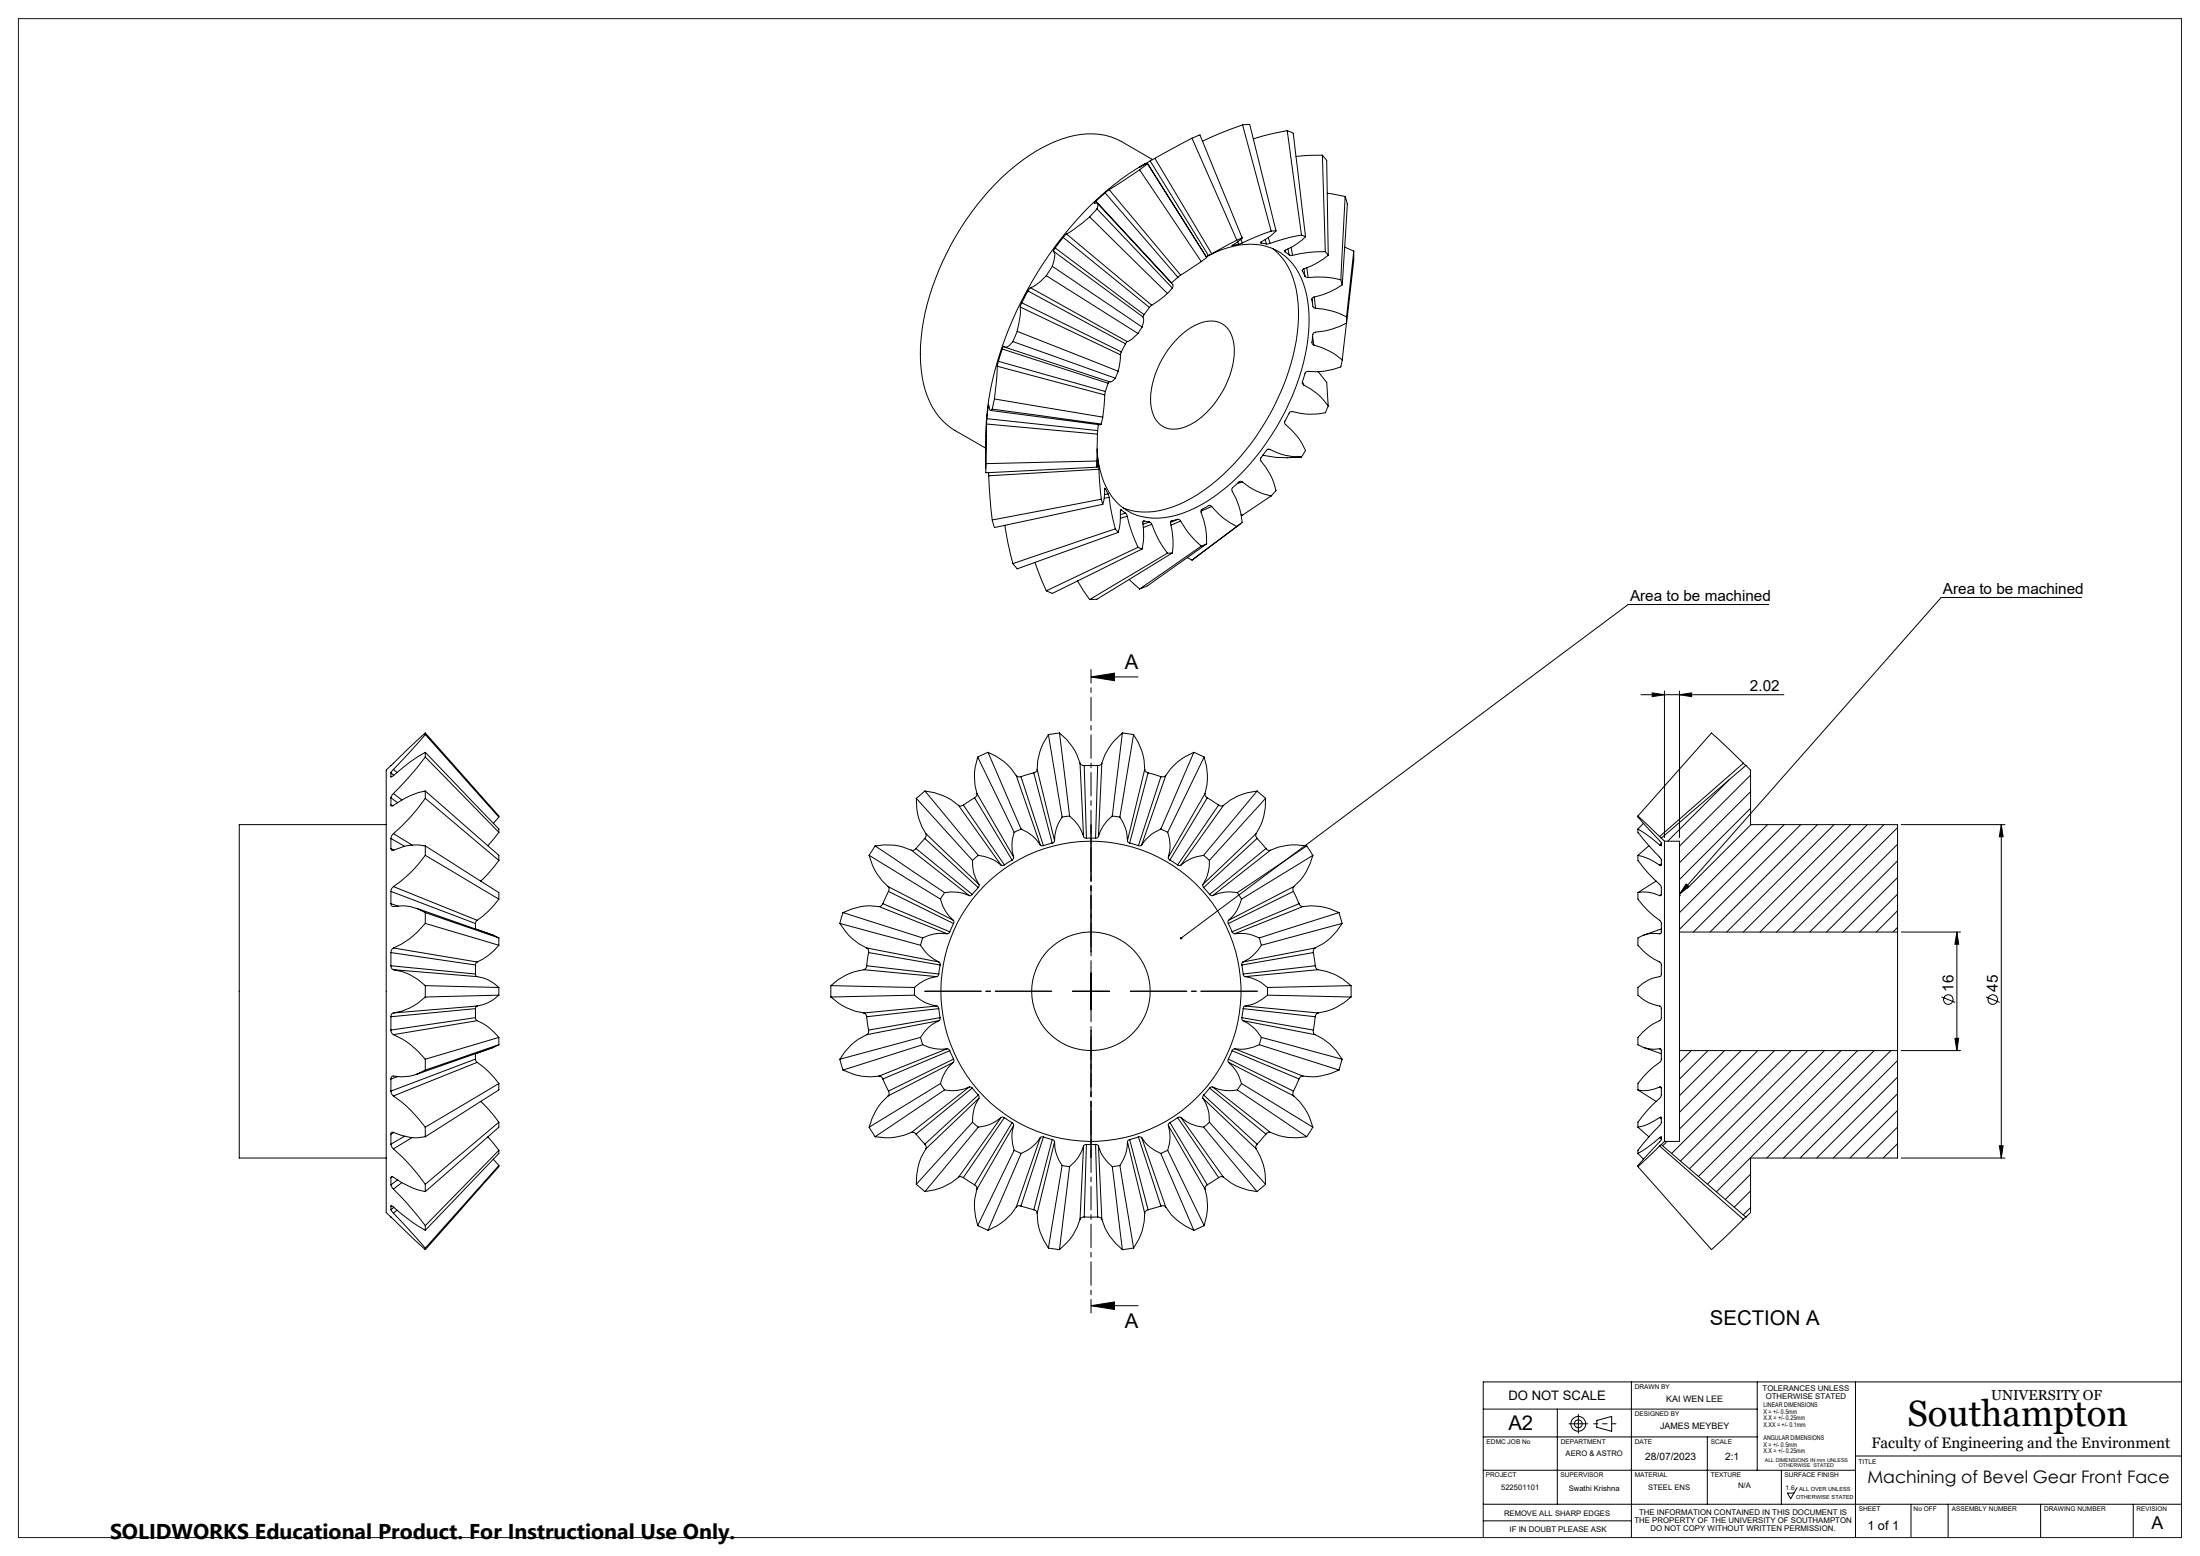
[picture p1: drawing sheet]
<svg xmlns="http://www.w3.org/2000/svg" width="594mm" height="420mm" viewBox="0 0 594 420" stroke-linecap="round" stroke-linejoin="round" font-family="sans-serif">
<g fill="none" stroke="#000" stroke-width=".27">
<path d="M321.8 37.3l2.2-.9 11.4 27.8M321.8 37.3l-10 5.4M321.8 37.3l12.1 27.5M335.5 33.7l1.9-.1 7.1 28.7M335.5 33.7l-6.3 2.4-4.5 2M335.5 33.7l7.7 28.7M347.6 35.3l1.6 .7 3.3 27.9M347.6 35.3l-5.1 1-4.1 1.2M347.6 35.3l3.8 28.1M294.2 58.5l-3.7 3-2.5 1.7M294.2 58.5l21 20.7M295.9 54.3l-.4 .6 .6-.1 .3 .3-.2 1.3"/>
<path d="M295.9 54.3l20.4 22.1M296.2 56.4l-2 2.1M296.2 56.4l20.3 21.4M296.4 54.9l20.3 21.9-.2 1M298.4 52.1l-2.5 2.2M298.4 52.1l19.6 22.7M299.5 51.2l-1.1 .9M299.5 51.2l19.3 23M307.7 45.8l-8.2 5.4M307.7 45.8l16.6 24.8M309.3 44.2a82.9 82.9 0 0 0-29.1 29.1 90.4 90.4 0 0 0-14 42v11.1M309.8 44.1l16 25.4"/>
<path d="M309.8 44.3l-2.1 1.5M309.8 44.3l16 25.2M310.6 43.4l-3 1.8 1.9-1 .3 .1M310.6 43.4l15.7 25.6M311.2 43.1l-8.4-4.9a18.9 18.9 0 0 0-16.2-.6 51.9 51.9 0 0 0-22.7 17.6 71.1 71.1 0 0 0-15.4 38.2 29 29 0 0 0 4.1 17.9 16.4 16.4 0 0 0 5.2 4.9l8.4 4.8M311.8 42.7l-1.2 .7M311.8 42.7l15.4 25.8M357 41.9l1.2 1.4 .4 25.6M357 41.9h-3.4l-3.7 .3M357 41.9l.8 26M358.4 52.2l4.8 .8M363.2 53l.6 2.1-1.4 21.8"/>
<path d="M363.2 53l-1.2 22.5M277.6 78.5l-1.7 3.2M277.6 78.5l26.3 14.3M278.2 77.7l-.6 .8M278.2 77.7l26.1 14.5M282.5 74.4l-2.6 2.4-1.7 .9M282.5 74.4l24.8 15.6M284.1 71.9l-1.6 2.5M284.1 71.9l24.3 16.4M284.4 67.8a2.71 2.71 0 0 1 .2 2.6l-.5 1.5M284.4 67.8l24.2 17.7M284.9 66.9l-.5 .9"/>
<path d="M284.9 66.9l24 18M287.1 64.1l-2.2 2.8M287.1 64.1l23.2 18.9M288 63.2l-.9 .9M288 63.2l23 19.2M315.2 79.2l-4.2 3.2M316.3 76.4h.1M316.5 77.8l-1.3 1.4M318 74.8l-1.7 1.6M318.8 74.2l-.8 .6M324.3 70.6l-5.5 3.6M325.8 69.3a22.5 22.5 0 0 1 16.2-2.8 15.4 15.4 0 0 1 10.4 11.7 42.7 42.7 0 0 1-1.8 24.2 64 64 0 0 1-24.5 32.8 24.3 24.3 0 0 1-17.8 4.3 15.7 15.7 0 0 1-11.3-12.7l-.4-1.7-.4-3.9"/>
<path d="M325.8 69.5l-1.5 1.1M326.3 69l-.6 .3M327.2 68.5l-.9 .5M332.8 66.2v.1M333.9 64.8l-6.7 3.7M334.2 65.2l.3 .7M334.5 65.9l-1.7 .4M335 64.6l.4 1M335.4 64.2l-1.5 .6M335.4 64.2l-2.8 2.1h.2M335.4 65.6l-.9 .3M340.4 65.4l.1 .2"/>
<path d="M340.5 65.6l1.4 .2M341.6 64.7l.3 1.1M342.4 64.1l.5 1.6M342.9 65.7l-1 .1M343.2 62.4l-7.8 3.2M343.6 67.1a18.6 18.6 0 0 1 6.7 12.9 49.7 49.7 0 0 1-5.2 27.3 60.7 60.7 0 0 1-23.6 27.3 22.7 22.7 0 0 1-16 3.2l-2.3-.7M344.5 62.3l-2 1.8-2.1 1.3 .1 .2M344.5 62.3l-1.3 .1M346.9 67.7v.3M346.9 68l1.2 .8M347.7 67.2l.4 1.6M348.1 68.8l.9 .1"/>
<path d="M348.6 66.8l.4 2.1M351.4 63.4l-3.3 .7-5.2 1.6M351.4 63.4l1.1 .5M351.6 73v.1M351.6 73.1l.8 1.5M352.1 72.6l.3 2M352.4 74.6l.8 .3M352.5 63.9a26.3 26.3 0 0 1-5.6 3.9v.2M352.8 72.3l.4 2.6M353.2 74.9a24.3 24.3 0 0 1 8.8 .6M357.8 67.9l-4.5 .2-4.3 .8M357.8 67.9l.8 1"/>
<path d="M358.6 68.9a28.1 28.1 0 0 1-7 4v.2M362 75.5l.4 1.4M362.4 76.9a28.8 28.8 0 0 1-8.1 3.6l.2 2.2 .1 .3 .6 .2M363 66.7l2.5 1.1M365.5 67.8v2.5l-1.9 16.9M365.5 67.8l-1.9 17.7M269.3 98.9l-.8 8.8M269.3 98.9l29 7.7M269.6 97.5l-.3 1.4M269.6 97.5l28.9 8.2M270.6 94.2l-1 3.3M270.6 94.2l28.6 9.3"/>
<path d="M271.3 93.7l28.5 9.4 .5-.2 .8-.8M273.5 92.2a3 3 0 0 1-2.1 1.6l-.4-.3-.4 .7M273.5 92.2l27.6 9.9M274.6 89.4l-1.1 2.8M274.6 89.4l27.3 10.8M275.5 82.9v2l-.9 4.5M275.5 82.9l27 12.9M275.9 81.7l-.4 1.2M275.9 81.7l26.9 13.3M302.5 95.8l-.1 1.8-.5 2.6M302.8 95l-.3 .8M303.9 92.8l-1.1 2.2"/>
<path d="M304.3 92.2l-.4 .6M307.3 90l-1.8 1.6-1.2 .6M308.4 88.3l-1.1 1.7M308.6 85.5l.2 1-.4 1.8M308.9 84.9l-.3 .6M310.3 83l-1.4 1.9M311 82.4l-.7 .6M318.3 91a12 12 0 0 1 10.2-4.2 6.3 6.3 0 0 1 4.6 5.6 22.7 22.7 0 0 1-5.5 16.9 15.5 15.5 0 0 1-10.3 6.5 6 6 0 0 1-6.4-5.7 22.7 22.7 0 0 1 5.4-16.9zM354.2 80.7l.2 1.3M354.4 90.9l.4 2.3M354.8 93.2a18.5 18.5 0 0 1 7.6 4M354.9 80.2l.3 3"/>
<path d="M355.2 83.2a20.4 20.4 0 0 1 8.4 2.3M362.4 97.2l-.4 1.8a21.5 21.5 0 0 1-9.2 1.3l-.4 .5-.8 2.2M363.5 87.2l-1.1 10M363.6 85.5v1.7M363.6 87.2a23.2 23.2 0 0 1-8.8 2.6l-.3 .5-.3 2.1 .1 .4 .5 .4M266.4 114.5l-.2 10.6M266.4 114.5l29.9 2.7M266.5 113l-.1 1.5M266.5 113l29.9 3.2M266.8 109.9l.1-.6 .4 1.4 .2 .1 .4-.4M266.8 109.9l-.3 3.1M266.8 109.9h.3"/>
<path d="M267.4 110.8l29.6 3.9 .4-.2M267.9 110.4l29.5 4.1M268.5 107.7l-.6 2.7M268.5 107.7l29.2 4.9M296.3 117.2l-.1 7.2M296.4 116.2l-.1 1M296.5 114.6l-.1 1.6M297.7 112.6l-.3 1.9M298.3 106.6l-.6 6M298.5 105.7l-.2 .9M299.2 103.5l-.7 2.2M299.5 102.9l-.3 .6"/>
<path d="M301.9 100.2l-.8 1.9M351.6 103v.5l.4 .4M351.6 103l.4 .9M352 103.9a17.4 17.4 0 0 1 6.6 5.7M355.8 100.3l2.4 2.9 .4 6.4M358.6 109.6l-.8 1.8a21.1 21.1 0 0 1-9.3-.3l-.4 .4-1.2 2.2v.5l.2 .4a18.1 18.1 0 0 1 5.4 7l-1.1 1.7M266.2 125.1v2.5l30-1.5M266.9 127.6v.8M266.9 128.4l1 12M296.2 124.4v1.7M296.2 124.4l-30 .7M296.2 125.7h.4"/>
<path d="M296.6 125.7l.1 1M296.6 125.7l-.3-2.1-.1 2.5M296.7 126.7l.7 8M296.7 126.7l-29.8 1.7M297.4 134.7l.3 1.4M297.4 134.7l-29.5 5.7M297.7 136.1l-29.2 6.3-.6-2M298.3 131.9h.2M298.5 131.9l.7 1.4M298.5 131.9l-.2-.2-.2 2.8-.4 1.6M299.2 133.3l.3 .9M299.2 133.3l-1 .2"/>
<path d="M299.5 134.2l.6 4.4 1 4.2M299.5 134.2l-1.4 .3M302.8 137.7l1.1 .8M302.8 137.7l-.3 .1-.1 3.4-.5 2.5M302.8 137.7h-.3M303.9 138.5l.4 .9M303.9 138.5l-1.4 .4M304.3 139.4l1.3 4.3 1.7 4M304.3 139.4l-1.8 .5M327.2 136.7a19.6 19.6 0 0 0 6.7 5.4M327.2 136.7l-.7-.3-2.1 1.2-.1 .7a20.1 20.1 0 0 1 1.5 8.5M327.2 136.7l-2.9 1.3"/>
<path d="M335.4 130.1a17.6 17.6 0 0 0 7.8 3.8M335.4 130.1l-.7-.1-1.9 1.6-.2 .4 .1 .6a20 20 0 0 1 2.7 8.4l-1.5 1.1M335.4 130.1l-1.3 .4M341 122.8a34.2 34.2 0 0 0 10.4 .5M342.3 121.3h.6M342.9 121.3a17.1 17.1 0 0 0 8.5 2M342.9 121.3l-.4-.1-.6 .3-1.5 2.1 .1 .9a17.9 17.9 0 0 1 4 7.9l-1.3 1.5M343.2 133.9l-7.7 5.1-.4-.1M271.3 141.8l.7 4.2 1.5 6.1M279.5 151.8l3 7.7M290.9 156.8l3.3 5M301.1 142.8l.8 .9"/>
<path d="M301.1 142.8l-27.6 9.3M301.9 143.7l-27.3 9.8-1.1-1.4M304.9 156.4l2.8 2.6M307.3 147.7l1.1 .5M307.3 147.7l-24.8 11.8M308.4 148.2l-24.3 12-1.6-.7M308.9 140.6l1.4 .3M308.9 140.6l-.3 .3 .2 2.2a16.1 16.1 0 0 1-.4 5.1M308.9 140.6l-.3 .1M310.3 140.9l.7 .6M310.3 140.9l-1.7 .6M311 141.5l.9 2.2a24.7 24.7 0 0 0 3.3 5.6"/>
<path d="M311 141.5l-2.3 .9M315.2 149.3l-21 12.5M316.3 140.6l-.2 .2v.5a21.1 21.1 0 0 1 .4 7.9M316.3 140.6h-.1M316.5 149.2l-20.3 12.5-2 .1M316.5 149.2l-1.3 .1M318 140.2h.4l.4 .4M318 140.2l-1.7 .4M318 140.2l-2 .8M318.8 140.6a23.8 23.8 0 0 0 5.5 6.8M318.8 140.6l-2.6 1.2M320.6 150.5l1.2 .7"/>
<path d="M324.3 147.4l-16.6 11.6M325.8 146.8l-16 11.3-2.1 .9M325.8 146.8l-1.5 .6M333.9 142.1l-12.1 9.1M334.9 141.4l-13.1 9.8M477.6 163.2h-38l-120.7 90M562 161.3h-37.9l-70.6 80.1M114.8 197.9l-9.2 8.7M114.8 197.9v.4M114.8 198.3l-8.6 9.4M114.8 197.9l19.9 22.4v.2M114.8 198.3l19.9 22.2"/>
<path d="M283.1 198.3a16.3 16.3 0 0 0-3.1 9.4M283.1 198.3l3.7 22.2M286.1 197.9l2.7 22.4M286.1 197.9a16 16 0 0 1 5.5 8.1M286.1 197.9l-3 .4M294.6 182.7l6.3-1v2zM294.6 182.7h12.7M303 197.9a16.3 16.3 0 0 0-5.5 8.1M303 197.9l-2.7 22.4M303 197.9l3.1 .4M306.1 198.3l-3.7 22.2M306.1 198.3a16 16 0 0 1 3 9.4"/>
<path d="M443.1 187.5h38.5M446.1 187l3.3 .5-3.3 .5zM449.4 186.5v39.6M453.5 187.5l3.2-.5v1zM453.5 186.5v39.6M105.6 206.6h.1M105.6 208.6v1M105.6 215.4v1.9M105.6 206.6l-1.3 1.3v119.4l1.3 1.2M105.6 217.3l.3 .2M105.6 215.4l1.8 1.3M105.6 209.6v.1"/>
<path d="M105.6 208.6l.7 .7M106.2 207.7l-.6 .9M106.2 214.2l-.6 1.2M106.2 214.2l2.3 1.8M106.2 207.7l1 .8M114.8 203.1a71.1 71.1 0 0 0-9.1 6.6l-.1-.1M114.8 203.1v1.2M114.8 204.3l-4.2 5.3-4.4 4.6M114.8 213.5a25.7 25.7 0 0 0-9 4.1l-.2-.3M114.8 213.5v2M114.8 215.5a51.3 51.3 0 0 1-8.6 9.5M114.8 213.5l19.9 17.4v1.4"/>
<path d="M114.8 203.1l19.9 20.7v.9M114.8 215.5l19.9 16.8M114.8 204.3l19.9 20.4M247.4 215.5a15.9 15.9 0 0 0 2.6 9.5M247.4 215.5l15.2 16.8M249.7 213.5l14.4 17.4M249.7 213.5a16.1 16.1 0 0 1 9.1 3.9M249.7 213.5l-2.3 2M258.8 217.4l11.5 16.1M260.1 217.3l-.7 .3-.6-.2M260.1 217.3l11.1 16.2M263.1 215.4l-3 1.9"/>
<path d="M263.1 215.4l10.2 16.7M263.8 214.2l-.1 .6-.6 .6M263.8 214.2l9.9 17.2M264 204.3a15.8 15.8 0 0 0-.2 9.9M264 204.3l9.8 20.4M266.8 203.1l8.9 20.7M266.8 203.1a15.5 15.5 0 0 1 7.6 6.3M266.8 203.1l-2.8 1.2M274.4 209.4l.6 .3 .7-.1M274.4 209.4l6.5 18.7M275.7 209.6l6 18.7M279.1 208.6l-3.4 1"/>
<path d="M279.1 208.6l5 19M280 207.7l-.1 .5-.8 .4M280 207.7l4.7 19.2M291.6 206l.4 .5 .7 .1M291.6 206l1 19.8M292.7 206.6h3.7M292.7 206.6l.6 19.7M296.4 206.6l-.6 19.7M297.5 206l-.3 .4-.8 .2M297.5 206l-.9 19.8M309.1 207.7l.2 .5 .7 .4M309.1 207.7l-4.7 19.2"/>
<path d="M310 208.6l3.4 1M310 208.6l-5 19M313.4 209.6l-6 18.7M314.7 209.4l-.3 .2h-1M314.7 209.4l-6.4 18.7M322.3 203.1a16 16 0 0 0-7.6 6.3M322.3 203.1l-8.9 20.7M322.3 203.1l2.8 1.2M325.1 204.3l-9.8 20.4M325.1 204.3a16.3 16.3 0 0 1 .3 9.9M325.4 214.2l.1 .7 .5 .5M325.4 214.2l-9.9 17.2"/>
<path d="M326 215.4l3 1.9M326 215.4l-10.1 16.7M329 217.3l.7 .3 .6-.2M329 217.3l-11 16.2M330.3 217.4l-11.5 16.1M339.4 213.5a15.9 15.9 0 0 0-9.1 3.9M339.4 213.5l-14.4 17.4M339.4 213.5l2.3 2M341.7 215.5l-15.2 16.8M341.7 215.5a15.8 15.8 0 0 1-2.5 9.5M466.8 210.5l-16.5 16.6M470.7 206l.7 .6"/>
<path d="M470.7 206l-8.6-8.1-19.9 22.4M470.7 206l-22.6 19.8M471.4 206.6l-22.8 19.6M471.4 206.6l1.3 1.3v14.7h39.6v29M472.7 209.2l-19.2 19.2M472.7 213.7l-19.2 19.2M472.7 218.2l-19.2 19.2M104.3 222.6h-39.7v90h39.7M105.6 226.3v2.7M105.6 229l.7 .5M105.6 226.3l3.7 2.1M106.2 225l-.4 .5-.2 .8"/>
<path d="M106.2 239.3l-.4 .5-.2 .8M106.2 239.3l22.6 9.1M106.2 225l5.1 3.1M114.8 228.3a13.8 13.8 0 0 0-8.8 1.3l-.4-.6M114.8 228.3v2.6M114.8 230.9a33.7 33.7 0 0 1-8.6 8.4M114.8 230.9l19.9 11.8M114.8 228.3l19.9 12.6v1.8M134.7 232.3l-2.9 3.5-2 2M134.7 224.7l-3 3.6M134.7 220.5l-1.5 1.7M234.7 230.9a15.9 15.9 0 0 0 5.1 8.4"/>
<path d="M234.7 230.9l19.2 11.8M236.3 228.3l18.7 12.6M236.3 228.3a15.8 15.8 0 0 1 9.8 1.2M236.3 228.3l-1.6 2.6M239.8 239.3l.3 .6-.2 .7M239.8 239.3l17.6 9.1M246.1 229.5l15.6 12.2M247.3 229l-.6 .5h-.6M247.3 229l15.2 12.4M249.7 226.3l-2.4 2.7M249.7 226.3l14.4 13.3M250 225v.7l-.3 .6"/>
<path d="M250 225l14.3 13.7M262.6 232.3a11.2 11.2 0 0 0 1.7 6.4M264.1 230.9a11.2 11.2 0 0 1 6.2 2.6M264.1 239.6l-1.6 1.8M264.1 230.9l-1.5 1.4M264.3 238.7l.1 .4-.3 .5M271.2 233.5l-.6 .2-.3-.2M273.3 232.1l-2.1 1.4M273.7 231.4l-.4 .7M273.8 224.7a10.8 10.8 0 0 0-.1 6.7M275.7 223.8a11 11 0 0 1 5.2 4.3M275.7 223.8l-1.9 .9"/>
<path d="M280.9 228.1l.3 .2h.5M284.1 227.6l-2.4 .7M284.7 226.9l-.1 .4-.5 .3M286.8 220.5a10.8 10.8 0 0 0-2.1 6.4M288.8 220.3a10.8 10.8 0 0 1 3.8 5.5M288.8 220.3l-2 .2M292.6 225.8l.2 .3 .5 .2M293.3 226.3h2.5M296.6 225.8l-.4 .4-.4 .1M300.3 220.3a11.1 11.1 0 0 0-3.7 5.5M300.3 220.3l2.1 .2M302.4 220.5a11.1 11.1 0 0 1 2 6.4"/>
<path d="M304.4 226.9l.2 .4 .4 .3M305 227.6l2.4 .7M308.3 228.1l-.4 .2h-.5M313.4 223.8a10.9 10.9 0 0 0-5.1 4.3M313.4 223.8l1.9 .9M315.3 224.7a10.5 10.5 0 0 1 .2 6.7M315.5 231.4v.3l.4 .4M315.9 232.1l2.1 1.4M318 233.5l.5 .2 .3-.2M324.8 238.7l.2 .9M325 230.9a11.1 11.1 0 0 0-6.2 2.6M325 230.9l1.5 1.4"/>
<path d="M325 239.6l1.6 1.8M326.5 232.3a10.9 10.9 0 0 1-1.7 6.4M339.2 225l-.1 .6 .3 .7M339.2 225l-14.4 13.7M339.4 226.3l2.4 2.7M339.4 226.3l-14.4 13.3M341.8 229l.6 .5h.6M341.8 229l-15.2 12.4M343 229.5l-15.6 12.2M349.3 239.3l-.2 .5 .1 .8M349.3 239.3l-17.6 9.1M352.8 228.3a15.9 15.9 0 0 0-9.8 1.2"/>
<path d="M352.8 228.3l-18.7 12.6M352.8 228.3l1.7 2.6M354.5 230.9l-19.3 11.8M354.5 230.9a15.7 15.7 0 0 1-5.2 8.4M442.2 230.9v1.2a38.6 38.6 0 0 0 6.3 7.1l.1 2.2-.1 .3h-.4M442.2 230.9l2.7 .8 3.2 1.8M442.2 223.8v.9l2.2 2.6 3.7 4.1a1.91 1.91 0 0 1 .3 2.3l-.3-.2M442.2 223.8l3.5 2.3 2.4 2M442.2 220.3v.2l1.4 1.6 4.5 4.8a1.02 1.02 0 0 1 .4 1.4l-.4-.2M442.2 220.3l5.9 5.5M443.7 222.2l-1.5 1.6M445.2 228.3l-3 2.6"/>
<path d="M447.1 237.8l-4.9 3.1M448.1 225.8l.5 .4M448.6 226.2l.8 .9M448.6 227.7l-.5 .4M448.6 233.2l-.5 .3M449.4 227.1v81M449.4 227.1h4.1v24.5M455.3 238.6l.7 .7-2.5 2.1zM472.8 222.6l-17.3 17.2M477.2 222.6l-23.7 23.8M481.7 222.6l-28.2 28.2M486.2 222.6l-29 29"/>
<path d="M490.7 222.6l-29 29M495.2 222.6l-29 29M499.7 222.6l-29 29M504.2 222.6l-29 29M508.7 222.6l-29 29M512.3 223.4l-28.1 28.2M512.3 227.9l-23.7 23.7M512.3 232.4l-19.2 19.2M512.3 236.9l-14.7 14.7M513.3 222.6h28M540.3 222.6l.5 3.3h-1zM540.3 222.6v90"/>
<path d="M105.6 240.6v3.3M105.6 243.9l.4 .8a12.6 12.6 0 0 1 8.8 1.6M105.6 257.1v3.6M105.6 257.1l22.8 3.4M105.6 240.6l22.8 8.7M105.6 243.9l2 .7M106.2 255.9l-.4 .3-.2 .9M106.2 255.9l22.6 3.8M112.4 245.2l20.7 7.2M114.8 246.3v3M114.8 249.3a23 23 0 0 1-8.6 6.6M114.8 249.3l19.9 5.8"/>
<path d="M114.8 246.3l19.9 6.9M128.4 249.3v1.4l4.7 1.7M128.8 259.7l-.3 .2-.1 .6M128.8 248.4l-.4 .9M133.1 252.4l1.6 .8M134.7 255.1a16.2 16.2 0 0 1-5.9 4.6M134.7 253.2v1.9M134.7 242.7l-2.9 3.3-3 2.4M226.8 249.3a15.8 15.8 0 0 0 7.2 6.6M226.8 249.3l21.7 5.8M227.6 246.3l21.5 6.9M227.6 246.3l-.8 3"/>
<path d="M234 255.9l.5 .5v.7M234 255.9l19.5 3.8M234.5 257.1l-.5 3.6M234.5 257.1l19.3 3.4M237.3 244.7a15.4 15.4 0 0 0-9.7 1.6M237.3 244.7l18.4 7.3M238.4 243.9l-.5 .6-.6 .2M238.4 243.9l18 7.6M239.9 240.6l-1.5 3.3M239.9 240.6l17.6 8.7M248.5 255.1a11.6 11.6 0 0 0 5 4.6M249.1 253.2l-.6 1.9"/>
<path d="M253.5 259.7l.3 .2v.6M253.9 242.7a11.3 11.3 0 0 0 3.5 5.7M255 240.9a11.2 11.2 0 0 1 6.7 .8M255 240.9l-1.1 1.8M255.7 252a10.8 10.8 0 0 0-6.6 1.2M256.4 251.5l-.2 .4-.5 .1M257.4 248.4l.2 .4-.1 .5M257.5 249.3l-1.1 2.2M262.5 241.4l-.4 .3h-.4M326.6 241.4l.3 .3h.5M331.6 249.3l1.1 2.2M331.7 248.4l-.2 .3 .1 .6"/>
<path d="M332.7 251.5l.3 .4 .4 .1M333.4 252a10.6 10.6 0 0 1 6.6 1.2M334.1 240.9a10.9 10.9 0 0 0-6.7 .8M334.1 240.9l1.1 1.8M335.2 242.7a10.7 10.7 0 0 1-3.5 5.7M335.6 259.7l-.3 .3v.5M340 253.2l.6 1.9M340.6 255.1a11.3 11.3 0 0 1-5 4.6M349.2 240.6l1.5 3.3M349.2 240.6l-17.6 8.7M350.7 243.9l.6 .7 .5 .1M350.7 243.9l-18 7.6"/>
<path d="M351.8 244.7a15.6 15.6 0 0 1 9.7 1.6M351.8 244.7l-18.4 7.3M354.6 257.1l.5 3.6M354.6 257.1l-19.3 3.4M355.1 255.9l-.5 .6v.6M355.1 255.9l-19.5 3.8M361.5 246.3l-21.5 6.9M361.5 246.3l.9 3M362.4 249.3l-21.8 5.8M362.4 249.3a15.9 15.9 0 0 1-7.3 6.6M442.2 240.9v1.8a37.2 37.2 0 0 0 6.3 6.2l.1 2.6-.1 .4-.4 .1M442.2 240.9a9.4 9.4 0 0 1 5.9 .8"/>
<path d="M448.1 252a8.4 8.4 0 0 0-5.9 1.2v1.9a18.4 18.4 0 0 0 6.2 4.8l.2 3-.1 .5-.4 .2a10.2 10.2 0 0 0-5.9 2.9v2.1a11.9 11.9 0 0 0 6.2 3.1l.2 .4-.1 3.1a19.8 19.8 0 0 0-6.3 4.8v2a8.4 8.4 0 0 0 5.9 1.1M448.4 251.9l-.3 .1M448.6 250.7l-4.7 1.7M448.6 241.5l-.5 .2M453.5 251.6v32M453.5 251.6h58.8M453.7 241.6l-.2 .3M512.3 251.6v32M512.3 241.4l-10.2 10.2M512.3 245.8l-5.7 5.8M512.3 250.3l-1.2 1.3M513.3 251.6h16"/>
<path d="M528.4 251.6l.4 3.3h-1zM528.4 251.6v32M105.6 260.7l.2 .7 .4 .3M105.6 274.4v3.6M105.6 278l.2 .8 .4 .5M105.6 260.7l22.8 2.2M106.2 261.7a15.1 15.1 0 0 1 8.6 4.3M106.2 273.4l-.4 .2-.2 .8M106.2 279.3a21.9 21.9 0 0 1 8.6 6.6M106.2 261.7l22.6 1.9M114.8 269.1a15.8 15.8 0 0 1-8.6 4.3M114.8 266l19.9 .5"/>
<path d="M114.8 266v3.1M128.4 262.9l.1 .5 .3 .2M128.4 260.5v2.4M128.4 272.3v2.4M128.4 274.7l.1 .5 .3 .3M128.4 272.3l-22.8 2.1M128.4 274.7l-22.8 3.3M128.8 263.6a10.2 10.2 0 0 1 5.9 2.9M128.8 275.5a14.9 14.9 0 0 1 5.9 4.5M128.8 271.6l-.3 .1-.1 .6M128.8 271.6l-22.6 1.8M128.8 275.5l-22.6 3.8"/>
<path d="M134.7 268.6a11.1 11.1 0 0 1-5.9 3M134.7 268.6l-19.9 .5M134.7 266.5v2.1M224.3 266l22.6 .5M224.3 269.1a16.5 16.5 0 0 0 8.9 4.3M224.3 266v3.1M233.2 261.7a15.9 15.9 0 0 0-8.9 4.3M233.2 273.4l.4 .2 .4 .8M233.2 261.7l19.7 1.9M234 260.7l-.2 .6-.6 .4M234 274.4l.5 3.6M234 260.7l19.5 2.2"/>
<path d="M234 279.3a15.5 15.5 0 0 0-7.2 6.6M234.5 278v.8l-.5 .5M246.9 268.6a11.2 11.2 0 0 0 6 3M246.9 268.6l-22.6 .5M246.9 266.5v2.1M252.9 263.6a10.7 10.7 0 0 0-6 2.9M252.9 271.6l.4 .1 .2 .6M252.9 271.6l-19.7 1.8M253.5 272.3l.3 2.4M253.5 262.9l-.3 .6-.3 .1M253.5 272.3l-19.5 2.1M253.5 275.5a10.7 10.7 0 0 0-5 4.5"/>
<path d="M253.5 275.5l-19.5 3.8M253.8 274.7v.6l-.3 .2M253.8 260.5l-.3 2.4M253.8 274.7l-19.3 3.3M289.6 267.6h9.9M294.6 262.6v10M335.3 260.5l.4 2.4M335.3 274.7l.1 .5 .2 .3M335.3 274.7l19.3 3.3M335.6 275.5a11.1 11.1 0 0 1 5 4.5M335.6 275.5l19.5 3.8M335.7 262.9l.1 .4 .4 .3"/>
<path d="M335.7 272.3l-.4 2.4M335.7 272.3l19.4 2.1M336.2 263.6a11.1 11.1 0 0 1 6 2.9M336.2 271.6l-.4 .2-.1 .5M336.2 271.6l19.7 1.8M342.2 268.6a11.6 11.6 0 0 1-6 3M342.2 268.6l22.6 .5M342.2 266.5v2.1M354.6 278v.7l.5 .6M355.1 279.3a15.4 15.4 0 0 1 7.3 6.6M355.1 260.7l.3 .7 .5 .3M355.1 274.4l-.5 3.6"/>
<path d="M355.1 260.7l-19.4 2.2M355.9 261.7a15.4 15.4 0 0 1 8.9 4.3M355.9 273.4l-.6 .4-.2 .6M355.9 261.7l-19.7 1.9M364.8 269.1a15.9 15.9 0 0 1-8.9 4.3M364.8 266l-22.6 .5M364.8 266v3.1M524.2 269.1l3.7 1.5M536.2 269.1l3.7 1.5M105.6 291.2v3.3M105.6 294.5l.2 .8 .4 .5M106.2 295.8a34.1 34.1 0 0 1 8.6 8.5"/>
<path d="M107.5 290.6l-1.9 .6M114.8 285.9v2.9M114.8 288.8a12.1 12.1 0 0 1-8.8 1.7l-.3 .2-.1 .5M128.4 285.9l.4 .9M128.4 285.9l-22.8 8.6M128.8 286.8l3.2 2.6 2.7 3.1M128.8 286.8l-22.6 9M129.8 297.3l2.2 2.3 2.7 3.3M133.1 282.8l-4.7 1.6v1.5M133.1 282.8l-20.7 7.2M134.7 280l-19.9 5.9M134.7 280v2"/>
<path d="M134.7 282l-19.9 6.8M134.7 282l-1.6 .8M134.7 292.5l-19.9 11.8M134.7 292.5v1.7l-19.9 12.6M226.8 285.9l.8 2.9M227.6 288.8a15.7 15.7 0 0 0 9.7 1.7M237.3 290.5l.6 .2 .5 .5M238.4 291.2l1.5 3.3M239.8 295.8a15.5 15.5 0 0 0-5.1 8.5M239.9 294.5l.2 .7-.3 .6M248.5 280l-21.7 5.9M248.5 280l.6 2"/>
<path d="M249.1 282a11.2 11.2 0 0 0 6.6 1.1M249.1 282l-21.5 6.8M253.9 292.5l-19.2 11.8M253.9 292.5l1.1 1.7M255 294.2l-18.7 12.6M255.7 283.1l.5 .2 .2 .3M255.7 283.1l-18.4 7.4M256.4 283.6l1.1 2.3M256.4 283.6l-18 7.6M257.4 286.8a10.5 10.5 0 0 0-3.5 5.7M257.4 286.8l-17.6 9M257.5 285.9l.1 .6-.2 .3"/>
<path d="M257.5 285.9l-17.6 8.6M261.7 293.4a11.1 11.1 0 0 1-6.7 .8M261.7 293.4h.4l.4 .3M261.7 293.4l-15.6 12.3M262.5 293.7l1.6 1.9M262.5 293.7l-15.2 12.4M264.1 295.6l.3 .4-.1 .5M264.1 295.6l-14.4 13.2M264.3 296.5a10.6 10.6 0 0 0-1.7 6.4M264.3 296.5l-14.3 13.6M324.8 296.5a10.6 10.6 0 0 1 1.7 6.4M324.8 296.5l14.4 13.6"/>
<path d="M325 295.6l-.3 .5 .1 .4M325 295.6l14.4 13.2M326.6 293.7l-1.6 1.9M326.6 293.7l15.2 12.4M327.4 293.4a10.8 10.8 0 0 0 6.7 .8M327.4 293.4h-.3l-.5 .3M327.4 293.4l15.6 12.3M331.6 285.9l-.1 .5 .2 .4M331.6 285.9l17.6 8.6M331.7 286.8a10.7 10.7 0 0 1 3.5 5.7M331.7 286.8l17.6 9M332.7 283.6l-1.1 2.3"/>
<path d="M332.7 283.6l18 7.6M333.4 283.1l-.4 .1-.3 .4M333.4 283.1l18.4 7.4M334.1 294.2l18.7 12.6M335.2 292.5l19.3 11.8M335.2 292.5l-1.1 1.7M340 282a11.1 11.1 0 0 1-6.6 1.1M340 282l21.5 6.8M340.6 280l21.8 5.9M340.6 280l-.6 2M349.2 294.5l-.1 .9 .2 .4M349.3 295.8a16.2 16.2 0 0 1 5.2 8.5"/>
<path d="M350.7 291.2l-1.5 3.3M351.8 290.5l-.6 .1-.5 .6M361.5 288.8a16.4 16.4 0 0 1-9.7 1.7M362.4 285.9l-.9 2.9M442.2 294.2l4.9 3.1M443.9 282.8l4.7 1.6M448.1 293.4h.3l.2 .3M448.1 293.4a9.3 9.3 0 0 1-5.9 .8M448.1 283.1l.5 .4-.1 2.9a27.2 27.2 0 0 0-6.3 6.3v1.5M448.1 293.4l.5 .3M448.1 283.1l.3 .1M448.6 293.7l-.1 2.3a44.4 44.4 0 0 0-6.3 7.1v1.2"/>
<path d="M453.5 283.6h58.8M453.5 283.6v24.5h-4.1M456.6 283.6l-3.1 3.2M461.2 283.6l-7.7 7.7M465.6 283.6l-12.1 12.2M470.1 283.6l-16.6 16.6M474.6 283.6l-21.1 21.1M479.1 283.6l-27.8 27.7M483.6 283.6l-29.9 29.8M488.1 283.6l-31.9 31.9M492.6 283.6l-34 34M497.1 283.6l-36.1 36"/>
<path d="M501.5 283.6l-38.1 38.1M506 283.6l-29 29M510.5 283.6l-29 29M512.3 283.6v29h-39.6v14.7l-1.3 1.2M512.3 286.3l-26.3 26.3M512.3 290.7l-21.8 21.9M512.3 295.2l-17.3 17.4M512.3 299.7l-12.8 12.9M513.3 283.6h16M527.8 280.3h1l-.4 3.3zM105.6 306.1l.1-.4 .3-.1a13.7 13.7 0 0 0 8.8 1.2M105.6 306.1v2.7"/>
<path d="M105.6 308.8l.2 .7 .4 .6M105.6 317.9l.1-.3a29.9 29.9 0 0 0 9.1 4M105.6 317.9v1.9M105.6 319.8l.6 1.2M105.9 317.6l-.3 .3M106.2 310.1a54.8 54.8 0 0 1 8.6 9.6M106.3 305.7l-.7 .4M107.4 318.5l-1.8 1.3M108.5 319.2l-2.3 1.8M109.3 306.7l-3.7 2.1M111.3 307l-5.1 3.1M114.8 304.3v2.5"/>
<path d="M114.8 319.7v1.9M131.7 306.9l3 3.6M133.2 312.9l1.5 1.7M134.7 314.6v.3l-19.9 22.4M134.7 310.5v.8l-19.9 20.8M134.7 302.9v1.4l-19.9 17.3M134.7 302.9l-19.9 16.8M134.7 310.5l-19.9 20.3M134.7 314.6l-19.9 22.3M234.7 304.3l1.6 2.5M246.1 305.7a16.1 16.1 0 0 1-9.8 1.1M246.1 305.7h.7l.5 .4"/>
<path d="M247.3 306.1l2.4 2.7M247.4 319.7l2.3 1.9M249.7 308.8l.4 .7-.1 .6M250 310.1a15.9 15.9 0 0 0-2.6 9.6M258.8 317.8a16 16 0 0 1-9.1 3.8M258.8 317.8l.6-.2 .7 .3M260.1 317.9l3 1.9M262.6 302.9l-15.2 16.8M262.6 302.9l1.5 1.4M263.1 319.8l.6 .6 .1 .6M264.1 304.3l-14.4 17.3M270.3 301.6a10.8 10.8 0 0 1-6.2 2.7"/>
<path d="M270.3 301.6l.4-.1 .5 .2M270.3 301.6l-11.5 16.2M271.2 301.7l2.1 1.3M271.2 301.7l-11.1 16.2M273.3 303l.3 .4 .1 .4M273.3 303l-10.2 16.8M273.7 303.8a10.6 10.6 0 0 0 .1 6.7M273.7 303.8l-9.9 17.2M273.8 310.5l-9.8 20.3M273.8 310.5l1.9 .8M275.7 311.3l-8.9 20.8M280.9 307.1a10.8 10.8 0 0 1-5.2 4.2"/>
<path d="M280.9 307.1l-6.5 18.7M281.7 306.9l2.4 .7M281.7 306.9l-.4-.1-.4 .3M281.7 306.9l-6 18.6M284.1 307.6l.5 .3 .1 .3M284.1 307.6l-5 18.9M284.7 308.2a10.7 10.7 0 0 0 2.1 6.4M284.7 308.2l-4.7 19.3M286.8 314.6l-3.7 22.3M286.8 314.6l2 .3M288.8 314.9l-2.7 22.4M292.6 309.3a10.9 10.9 0 0 1-3.8 5.6"/>
<path d="M292.6 309.3l-1 19.8M293.3 308.9h2.5M293.3 308.9l-.4 .1-.3 .3M293.3 308.9l-.6 19.6M295.8 308.9l.8 .4M295.8 308.9l.6 19.6M296.6 309.3a10.3 10.3 0 0 0 3.7 5.6M296.6 309.3l.9 19.8M300.3 314.9l2.7 22.4M302.4 314.6l3.7 22.3M302.4 314.6l-2.1 .3M304.4 308.2a10.6 10.6 0 0 1-2 6.4"/>
<path d="M304.4 308.2l4.7 19.3M305 307.6l-.4 .3-.2 .3M305 307.6l5 18.9M307.4 306.9l.9 .2M307.4 306.9l-2.4 .7M307.4 306.9l6 18.6M308.3 307.1a10.6 10.6 0 0 0 5.1 4.2M308.3 307.1l6.4 18.7M313.4 311.3l8.9 20.8M315.3 310.5l9.8 20.3M315.3 310.5l-1.9 .8M315.5 303.8a10.6 10.6 0 0 1-.2 6.7"/>
<path d="M315.5 303.8l9.9 17.2M315.9 303l-.4 .4v.4M315.9 303l10.1 16.8M318 301.7l-2.1 1.3M318 301.7l11 16.2M318.8 301.6a10.4 10.4 0 0 0 6.2 2.7M318.8 301.6l-.4-.1-.4 .2M318.8 301.6l11.5 16.2M325 304.3l14.4 17.3M326 319.8l-.5 .5-.1 .7M326.5 302.9l15.2 16.8M326.5 302.9l-1.5 1.4"/>
<path d="M329 317.9l-3 1.9M330.3 317.8a15.5 15.5 0 0 0 9.1 3.8M330.3 317.8l-.5-.2-.8 .3M339.2 310.1a15.8 15.8 0 0 1 2.5 9.6M339.4 308.8l-.3 .7 .1 .6M341.7 319.7l-2.3 1.9M341.8 306.1l-2.4 2.7M343 305.7a16 16 0 0 0 9.8 1.1M343 305.7l-.6-.1-.6 .5M354.5 304.3l-1.7 2.5M442.2 314.9l19.9 22.4 8.6-8.2M442.2 311.3l1.6 1.6"/>
<path d="M442.2 304.3l3 2.6M448.1 309.3l-5.9 5.6M448.1 307.1l.5-.2a1.18 1.18 0 0 1-.5 1.3l-5.9 6.4v.3M448.1 307.1l-3 2.4-2.9 1.8M448.1 301.6h.5a2.2 2.2 0 0 1-.5 2.2l-4.6 5-1.3 1.7v.8M448.1 301.6l-1.5 1a11.9 11.9 0 0 1-4.4 1.7M448.1 309.3l22.6 19.8M448.1 307.1l.5 .4M448.1 301.6l.5 .4M448.6 308.9l22.8 19.6M448.6 308.9l-.5 .4M449.4 308.1l-.8 .8"/>
<path d="M450.1 308.1l-1.2 1.2M472.7 317l-6.9 6.8M512.3 304.2l-8.3 8.4M512.3 308.7l-3.8 3.9M513.3 312.6h28M539.8 309.3h1l-.5 3.3zM105.6 325.5h.1a62.4 62.4 0 0 0 9.1 6.6M105.6 325.5v1M105.6 326.5l.6 1M105.6 328.5l9.2 8.8M105.6 328.5h.1M105.6 325.5h.1"/>
<path d="M106.2 321l3.6 3.7 5 6.1M106.2 327.5l8.6 9.4M106.3 325.9l-.7 .6M107.2 326.6l-1 .9M114.8 330.8v1.3M114.8 336.9v.4M263.8 321a15.6 15.6 0 0 0 .2 9.8M264 330.8l2.8 1.3M274.4 325.8a15.7 15.7 0 0 1-7.6 6.3M275.7 325.5h-.8l-.5 .3M275.7 325.5l3.4 1M279.1 326.5l.7 .4 .2 .6"/>
<path d="M280 327.5a15.7 15.7 0 0 0 3.1 9.4M283.1 336.9l3 .4M291.6 329.1a15.7 15.7 0 0 1-5.5 8.2M292.7 328.5l-.8 .2-.3 .4M292.7 328.5h3.7M296.4 328.5l.6 .1 .5 .5M297.5 329.1a16.1 16.1 0 0 0 5.5 8.2M306.1 336.9l-3.1 .4M309.1 327.5a15.8 15.8 0 0 1-3 9.4M310 326.5l-.6 .4-.3 .6M313.4 325.5h.9l.4 .3M313.4 325.5l-3.4 1"/>
<path d="M314.7 325.8a15.6 15.6 0 0 0 7.6 6.3M325.1 330.8l-2.8 1.3M325.4 321a15.8 15.8 0 0 1-.3 9.8M471.4 328.5l-.7 .6M472.7 321.5l-4.5 4.3M472.7 325.9l-2 2M294.6 352.4l6.3-1v2.1zM294.6 352.4h12.7M440.5 373v42M474.5 373v23.9M501 373v42M589 373h-188.5v42"/>
<path d="M400.5 396.9h100.5M400.5 387.9h74M400.5 380.3h74M420.5 380.3v25.7M431.1 383.4l4.1-1.1v4l-4.1-1zM461 387.9v18.1M481 396.9v9.1M501 393h88M400.5 406h188.5M400.5 410.5h40M485.2 401.5l-1.7 3-.9-1.5h1.8M516 406v9"/>
<path d="M526 406v9M551 406v9M576 406v9"/>
<circle cx="294.5" cy="267.6" r="16"/>
<circle cx="294.6" cy="267.6" r="40.5"/>
<circle cx="526" cy="269.8" r="1.29"/>
<circle cx="538" cy="269.8" r="1.28"/>
<circle cx="426.1" cy="384.3" r="1.05"/>
<circle cx="426.1" cy="384.3" r="2.01"/>
</g>
<path d="M294.6 180.7v173.7" fill="none" stroke="#000" stroke-width=".27" stroke-dasharray="6.3 1.3 1.3 1.3" stroke-dashoffset="2.7"/>
<path d="M294.6 257.6v-35.6M284.6 267.6h-35.5M294.6 277.6v35.5M304.6 267.6h35.5" fill="none" stroke="#000" stroke-width=".27" stroke-dasharray="15.2 1.3 1.3 1.3" stroke-dashoffset="-.6"/>
<path d="M430.3 384.3h6" fill="none" stroke="#000" stroke-width=".27" stroke-dasharray="15.2 1.3 1.3 1.3" stroke-dashoffset="14.1"/>
<path d="M426.2 384.3v-2.5M426.2 384.3h-2.6M426.2 386.8v-2.5M426.2 384.3h2.5" fill="none" stroke="#000" stroke-width=".27" stroke-dasharray="15.2 1.3 1.3 1.3"/>
<path d="M5 5h584v410h-584z" fill="none" stroke="#191924" stroke-width=".27"/>
<g fill="#000">
<path d="M294.6 182.7l6.3-1v2zM294.6 352.4l6.3-1v2.1z"/>
<path d="M446.1 187l3.3 .5-3.3 .5zM453.5 187.5l3.2-.5v1z"/>
<path d="M318.7 253l-.1 .5 .3-.3-.3 .3a.35 .35 0 0 0 .5 0 .35 .35 0 0 0 .1-.5 .35 .35 0 0 0-.5 0zM455.3 238.6l.7 .7-2.5 2.1z"/>
<path d="M528.4 251.6l.4 3.3h-1zM527.8 280.3h1l-.4 3.3zM540.3 222.6l.5 3.3h-1zM539.8 309.3h1l-.5 3.3z"/>
</g>
<text font-size="9.9" x="515" y="384.8">Southampton</text>
<text font-size="5.8" x="29.7" y="415.3">SOLIDWORKS Educational Product. For Instructional Use Only.</text>
<g font-size="5.5">
<text x="303.7" y="180.5">A</text>
<text x="303.7" y="358.3">A</text>
<text x="461.7" y="357.5">SECTION A</text>
<text x="407.3" y="385.9">A2</text>
</g>
<text font-size="4.8" x="580.9" y="412.8">A</text>
<text font-size="4.7" x="504.2" y="400.3">Machining of Bevel Gear Front Face</text>
<g font-size="4.1">
<text x="524.6" y="160.3">Area to be machined</text>
<text x="440.1" y="162.2">Area to be machined</text>
<text x="472.5" y="186.6">2.02</text>
<text x="527.4" y="267.7" transform="rotate(-90 527.4 267.7)">16</text>
<text x="539.4" y="267.7" transform="rotate(-90 539.4 267.7)">45</text>
<text x="505.3" y="390.8">Faculty of Engineering and the Environment</text>
</g>
<text font-size="3.9" x="537.6" y="377.8">UNIVERSITY OF</text>
<text font-size="3.5" x="407.3" y="377.9">DO NOT SCALE</text>
<text font-size="3.4" x="504.2" y="412.9">1 of 1</text>
<g font-size="2.7">
<text x="444.2" y="394.1">28/07/2023</text>
<text x="465.8" y="394.1">2:1</text>
</g>
<g font-size="2.4">
<text x="449.9" y="378.4">KAI WEN LEE</text>
<text x="448.2" y="385.7">JAMES MEYBEY</text>
</g>
<g font-size="2.1">
<text x="475.9" y="375.4">TOLERANCES UNLESS</text>
<text x="476.7" y="377.5">OTHERWISE STATED</text>
<text x="422.7" y="392.9">AERO &amp; ASTRO</text>
<text x="469.3" y="401.6">N/A</text>
<text x="405.3" y="402.3">522501101</text>
<text x="423.6" y="402.4">Swathi Krishna</text>
<text x="445" y="402.2">STEEL ENS</text>
<text x="406.1" y="409.1">REMOVE ALL SHARP EDGES</text>
<text x="407.6" y="413.4">IF IN DOUBT PLEASE ASK</text>
<text x="441.3" y="411.1">THE PROPERTY OF THE UNIVERSITY OF SOUTHAMPTON</text>
<text x="442.5" y="409">THE INFORMATION CONTAINED IN THIS DOCUMENT IS</text>
<text x="445.7" y="413.2">DO NOT COPY WITHOUT WRITTEN PERMISSION.</text>
</g>
<g font-size="1.8">
<text x="441.4" y="374.9">DRAWN BY</text>
<text x="441.4" y="382.2">DESIGNED BY</text>
<text x="476.1" y="379.9">LINEAR DIMENSIONS</text>
<text x="476.1" y="381.7">X = +/- 0.5mm</text>
<text x="476.1" y="383.4">X.X = +/- 0.25mm</text>
<text x="401.4" y="389.7">EDMC JOB No</text>
<text x="421.4" y="389.7">DEPARTMENT</text>
<text x="441.4" y="389.7">DATE</text>
<text x="461.9" y="389.7">SCALE</text>
<text x="476.1" y="385.2">X.XX = +/- 0.1mm</text>
<text x="476.1" y="388.7">ANGULAR DIMENSIONS</text>
<text x="476.1" y="390.5">X = +/- 0.5mm</text>
<text x="476.1" y="392.2">X.X = +/- 0.25mm</text>
<text x="501.8" y="395.3">TITLE</text>
<text x="401.2" y="398.7">PROJECT</text>
<text x="421.4" y="398.7">SUPERVISOR</text>
<text x="441.4" y="398.7">MATERIAL</text>
<text x="461.9" y="398.7">TEXTURE</text>
<text x="481.8" y="398.7">SURFACE FINISH</text>
<text x="482.1" y="402.3">1.6</text>
<text x="501.9" y="407.9">SHEET</text>
<text x="516.7" y="407.9">No OFF</text>
<text x="527" y="407.9">ASSEMBLY NUMBER</text>
<text x="551.9" y="407.9">DRAWING NUMBER</text>
</g>
<text font-size="1.7" x="576.9" y="407.9">REVISION</text>
<g font-size="1.5">
<text x="485" y="404.7">OTHERWISE STATED</text>
<text x="485.8" y="402.6">ALL OVER UNLESS</text>
</g>
<g font-size="1.4">
<text x="476.5" y="394.5">ALL DIMENSIONS IN mm UNLESS</text>
<text x="480.3" y="395.9">OTHERWISE STATED</text>
</g>
</svg>
